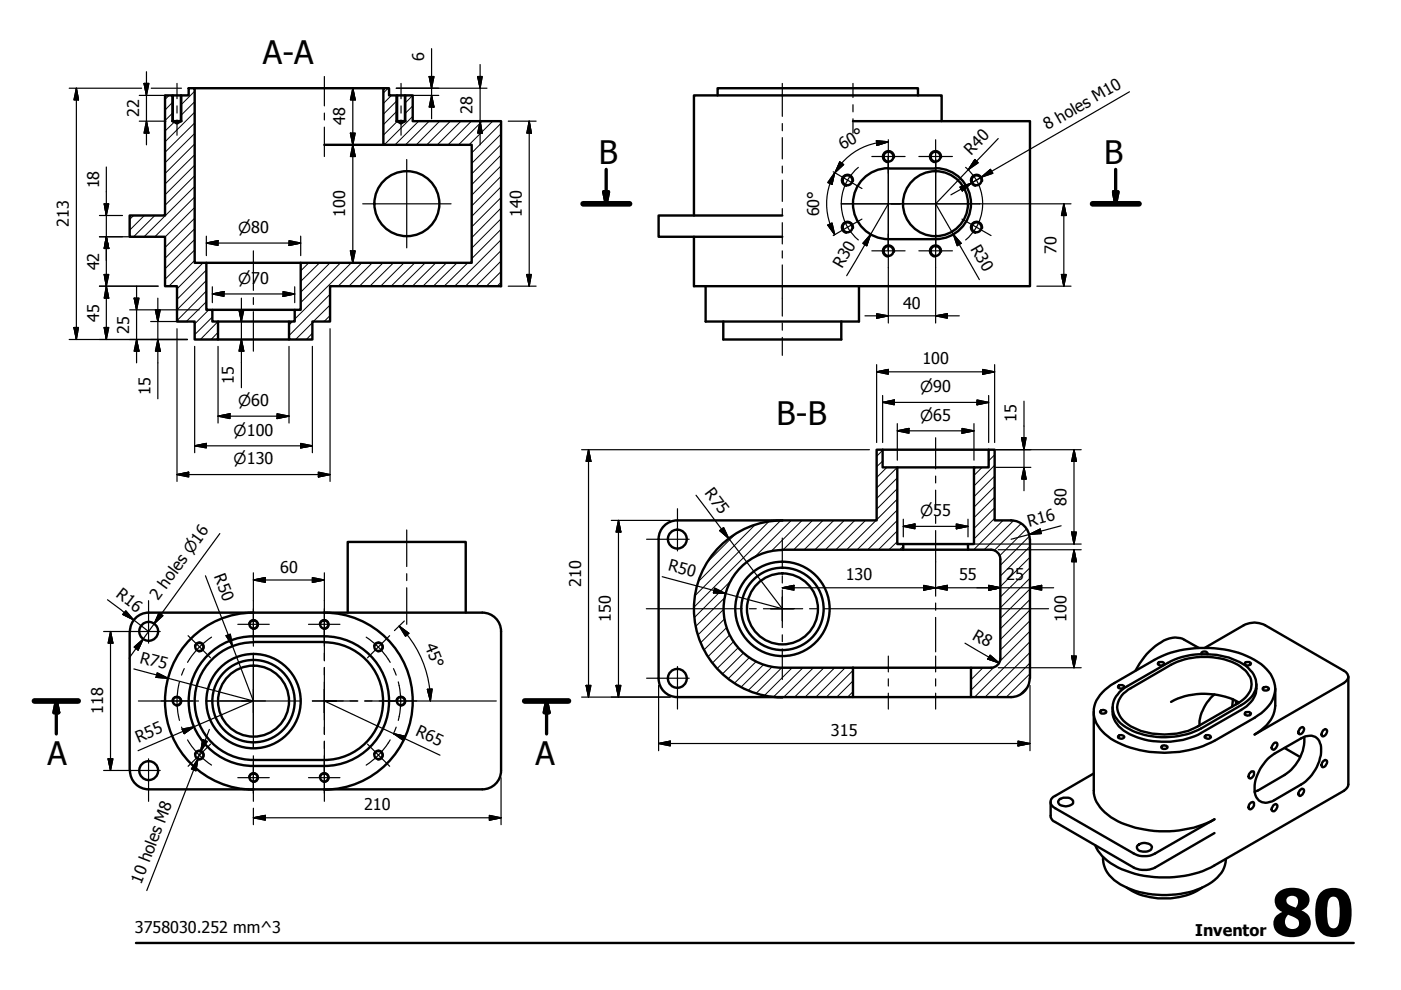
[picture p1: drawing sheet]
<svg xmlns="http://www.w3.org/2000/svg" width="297mm" height="210mm" viewBox="0 0 297 210" stroke-linecap="round" stroke-linejoin="round" font-family="sans-serif">
<!-- layer: Visible (ISO) -->
<g fill="none" stroke="#000" stroke-width=".51">
<path d="M41.3 18.7h40M81.3 18.7h1.2v1.5h1.7v5.5l.8 .5 .9-.5v-5.5h1.6v5.5h18.7v35h-36.2v7.5h-3.8v3.8h-4.9v-3.8h1.2v-2.5h1.3v-10h36.2v-25h-18.7zM35 20.2h1.6v5.5l.9 .5 .9-.5v-5.5h1.6v-1.5h1.3v37h2.5v10h1.2v2.5h1.2v3.8h-4.9v-3.8h-3.8v-7.5h-2.5v-10.5h-7.5v-4.5h7.5zM36.5 25.7h2M36.6 20.2h1.8M68.8 30.7h12.5M84 25.7h2M84.2 20.2h1.7M152.1 20.2v-1.5h42.5v1.5M180.8 25.7h37.6v35h-71.3v-10.5M188.3 35.7h10.1M188.4 35.7a7.5 7.5 0 0 0-7.6 7.5 7.5 7.5 0 0 0 7.6 7.5"/>
<path d="M198.3 35.7a7.5 7.5 0 0 1 7.6 7.5 7.5 7.5 0 0 1-7.6 7.5M199.6 25.7v-5.5h-52.5v25.5M43.8 55.7h20M165.9 45.7h-26.3v4.5h26.3M188.3 50.7h10.1M45 65.7h17.5M46.2 68.2h15.1M46.2 72h15.1M149.6 60.7v7.5h32.5v-7.5M153.4 68.2v3.8h25v-3.8M187.1 95.3h22.5M190.2 99.1h16.3"/>
<path d="M139.6 114.3v29.5M143.6 110.3a4 4 0 0 0-4 4M143.6 110.3h42.3v-15h1.2v3.8h3.1v16.3h1.3v1.2h-25.6M165.9 116.6a12.5 12.5 0 0 0-12.5 12.5 12.5 12.5 0 0 0 12.5 12.5M165.9 110.3a18.8 18.8 0 0 0-18.8 18.8 18.8 18.8 0 0 0 18.8 18.8M191.5 116.6h13.7M191.5 115.4h13.7M218.3 114.3a4 4 0 0 0-3.9-4h-3.5v-15h-1.3v3.8h-3.1v16.3h-1.3v1.2h4.9a2 2 0 0 1 2 2v21M218.4 114.3v29.5M27.5 133.9v29.5M31.5 129.9h70.8a4 4 0 0 1 3.9 4M31.5 129.9a4 4 0 0 0-3.9 4"/>
<path d="M43.5 139.4a13.7 13.7 0 0 1 10.2-4.5h15a13.7 13.7 0 0 1 13.8 13.8 13.7 13.7 0 0 1-13.8 13.7h-14.9a13.7 13.7 0 0 1-12.6-8.2 13.7 13.7 0 0 1 2.3-14.8zM53.7 136.1h15.1M53.8 136.2a12.5 12.5 0 0 0-12.5 12.5 12.5 12.5 0 0 0 12.5 12.4h15a12.5 12.5 0 0 0 12.4-12.5 12.5 12.5 0 0 0-12.5-12.4M53.8 129.9a18.8 18.8 0 0 0-18.8 18.8 18.8 18.8 0 0 0 18.7 18.7M68.7 129.9a18.8 18.8 0 0 1 18.8 18.8 18.8 18.8 0 0 1-18.8 18.7M73.7 129.9v-15h25v15M106.2 133.9v29.5M212.1 139.6a2 2 0 0 1-2 2h-4.2v6.2h8.5a4 4 0 0 0 3.9-4M254.2 137.4l-3.1-1.7a5.1 5.1 0 0 0-5.5 .9 14.5 14.5 0 0 0-4.9 5.6M254.8 138.7a.62 .62 0 0 1 .4-.6 .62 .62 0 0 1 .7 .2l.1 .4M255.4 137.4l8.3-4.8a4.7 4.7 0 0 1 4.5 0l16.7 9.6a1.37 1.37 0 0 1 1 1.3 1.37 1.37 0 0 1-1 1.3l-18.9 10.9a8 8 0 0 0 4.4-6.1v-3.6M139.6 143.8a4 4 0 0 0 4 4"/>
<path d="M165.9 141.6h14.9M180.8 141.6v6.2h-37.2M180.8 141.6h25.1M180.8 147.8h25.1M231.9 150.9v16.7a7.5 7.5 0 0 0 4.4 6.1 23.4 23.4 0 0 0 21.2 0l-12.6 7.2a4.9 4.9 0 0 1-4.6 0l-16.6-9.5a1.37 1.37 0 0 1-.9-1.3 1.37 1.37 0 0 1 .9-1.3l8.2-4.8M233.4 150.7a.67 .67 0 0 1 1.1 .3 .64 .64 0 0 1-.7 .4 .64 .64 0 0 1-.5-.6zM233.7 146.8l1.8-1.5 9.2-5.4a23.5 23.5 0 0 1 20.5-.4 8.5 8.5 0 0 1 5.1 5.9 6.6 6.6 0 0 1-3.6 6.3l-9.2 5.4a23.3 23.3 0 0 1-22-.5 7.2 7.2 0 0 1-3.6-6.3 6.1 6.1 0 0 1 1.8-3.5zM237.1 156.1a.72 .72 0 0 1 1.2 .3 .77 .77 0 0 1-1.3-.2zM237.2 145.3a.67 .67 0 0 1 1.1 .4 .73 .73 0 0 1-1.3-.1zM237.4 146.7l1-.9 9.2-5.2a17.1 17.1 0 0 1 16.5 .5 4.9 4.9 0 0 1 2.2 4.6 5.7 5.7 0 0 1-3.2 3.8l-8.5 5a16.7 16.7 0 0 1-16.4-.7 4.6 4.6 0 0 1-2.2-4.5 4.7 4.7 0 0 1 1.4-2.6zM238.2 147l1-.8 9.1-5.3a15.7 15.7 0 0 1 14.7 .4 5 5 0 0 1 2.4 3.8 5.1 5.1 0 0 1-3 4l-8.5 4.9a15.2 15.2 0 0 1-14.7-.4 4 4 0 0 1-1.4-6.1zM245.7 140.4a.7 .7 0 0 1 1.1 .4 .78 .78 0 0 1-1.3-.1z"/>
<path d="M246.3 158.3a.89 .89 0 0 1 1.2 .1 .77 .77 0 0 1-1.3 0zM248.3 148.8a15.5 15.5 0 0 1 14.4 .1M255.5 156.1a.76 .76 0 0 1 1.2 .3 .82 .82 0 0 1-1.3-.2zM257.5 147.2a8.8 8.8 0 0 0-3.2 6.6M261.4 148.2l-.2 1.6M262.1 148.6v.7M264.1 151h.8l.3 .2a.67 .67 0 0 1-.5 .6 .67 .67 0 0 1-.7-.3l-.1-.2zM264.1 140.4h.8l.3 .2a.7 .7 0 0 1-.5 .5 .7 .7 0 0 1-.7-.2l-.1-.2zM266.4 145.1a5.5 5.5 0 0 1-3.3 5.4l-8.5 4.9a17 17 0 0 1-16.3-.5 5.1 5.1 0 0 1-2.4-4.9M267.8 145.8a.72 .72 0 0 1 1.2 .3 .64 .64 0 0 1-.7 .4 .64 .64 0 0 1-.5-.7zM270 157.7l.3-.2a.51 .51 0 0 1 .6 .3 .51 .51 0 0 1-.3 .6l-.6 .6a.7 .7 0 0 1-.4-.7 .7 .7 0 0 1 .4-.6zM272.4 158.6l3.3 1.9"/>
<path d="M275.7 154.4a.46 .46 0 0 1 .6-.2 .46 .46 0 0 1 .1 .7 .72 .72 0 0 1-.4 .6 .72 .72 0 0 1-.7 0v-.5zM276.5 156.2a9.1 9.1 0 0 1-4.1 8.1l-6.4 3.6M280.5 154.8a.46 .46 0 0 1 .7-.1 .46 .46 0 0 1 .1 .7l-.4 .5-.4 .2h-.2l-.1-.4zM285.9 143.5v22.8l-.2 .6-.8 .8-27.4 15.8a22.9 22.9 0 0 1-14.9 2.2 16.6 16.6 0 0 1-8.9-4.2l-.9-1.1-.6-1.2M27.6 163.4a4 4 0 0 0 3.9 4M106.2 163.4a4 4 0 0 1-3.9 4h-70.8M222.8 170v3.3a1.59 1.59 0 0 0 .9 1l16.6 9.6a5.4 5.4 0 0 0 4.6 0l12.6-7.3M224.6 169.5a2.28 2.28 0 0 1 2.9 .3 1.25 1.25 0 0 1-1.5 1.2l-.4-.1a.93 .93 0 0 1-1.1-1.2zM241.3 179.2a2.1 2.1 0 0 1 2.9 .3 1.17 1.17 0 0 1-1.5 1.1h-.4a.91 .91 0 0 1-1-.4 .91 .91 0 0 1 0-1zM265.2 163.6l.5-.1a.98 .98 0 0 1-.8 1.5 .93 .93 0 0 1 .3-1.4zM265.2 170.2a.45 .45 0 0 1 .7 0 .45 .45 0 0 1 0 .6l-.3 .4-.5 .4a.8 .8 0 0 1-.4-.8 .8 .8 0 0 1 .5-.6zM268.8 160.9l1.4-1.1 5.6-3.2a2.79 2.79 0 0 1 3.7 .2 5.6 5.6 0 0 1 0 5.2 8.8 8.8 0 0 1-3.7 4.3l-5.6 3.3a2.57 2.57 0 0 1-4-1 8.5 8.5 0 0 1 2.6-7.7z"/>
<path d="M270 170.7a.46 .46 0 0 1 .7-.1 .46 .46 0 0 1 .1 .6l-.6 .8-.5-.1-.1-.5zM275.7 167.5a.46 .46 0 0 1 .6-.2 .46 .46 0 0 1 .1 .7l-.6 .7a.44 .44 0 0 1-.4-.1 .44 .44 0 0 1-.1-.5zM280.5 161.4a.46 .46 0 0 1 .7-.2 .46 .46 0 0 1 .1 .7l-.4 .6-.4 .2a.7 .7 0 0 1-.4-.7 .7 .7 0 0 1 .4-.6zM233.9 181.7a5.9 5.9 0 0 0 3 5.3 19.9 19.9 0 0 0 17 1.6 9.2 9.2 0 0 0 5.6-4.6l.4-1.8M238.9 188.2a15.2 15.2 0 0 0 12.6 1.6l1.5-.5 1.9-1.1"/>
<circle cx="179.7" cy="38.2" r="1.05"/>
<circle cx="188.4" cy="33.2" r="1.05"/>
<circle cx="198.3" cy="33.2" r="1.05"/>
<circle cx="207" cy="38.2" r="1.05"/>
<circle cx="86.3" cy="43.2" r="6.9"/>
<circle cx="179.7" cy="48.2" r="1.05"/>
<circle cx="188.4" cy="53.2" r="1.05"/>
<circle cx="198.3" cy="53.2" r="1.05"/>
<circle cx="198.3" cy="43.2" r="6.9"/>
<circle cx="207" cy="48.2" r="1.05"/>
<circle cx="143.6" cy="114.3" r="2"/>
<circle cx="31.5" cy="133.9" r="2"/>
<circle cx="42.3" cy="137.2" r=".86"/>
<circle cx="53.8" cy="132.4" r=".86"/>
<circle cx="68.7" cy="132.4" r=".86"/>
<circle cx="80.2" cy="137.2" r=".86"/>
<circle cx="165.9" cy="129.1" r="10"/>
<circle cx="165.9" cy="129.1" r="7.5"/>
<circle cx="165.9" cy="129.1" r="8.7"/>
<circle cx="37.5" cy="148.7" r=".86"/>
<circle cx="53.8" cy="148.7" r="10"/>
<circle cx="53.8" cy="148.7" r="7.5"/>
<circle cx="53.8" cy="148.7" r="8.7"/>
<circle cx="85" cy="148.7" r=".86"/>
<circle cx="143.6" cy="143.8" r="2"/>
<circle cx="31.5" cy="163.4" r="2"/>
<circle cx="42.3" cy="160.1" r=".86"/>
<circle cx="53.8" cy="164.8" r=".86"/>
<circle cx="68.7" cy="164.8" r=".86"/>
<circle cx="80.2" cy="160.1" r=".86"/>
</g>
<!-- layer: Visible Narrow (ISO) -->
<g fill="none" stroke="#000" stroke-width=".38">
<path d="M36.5 20.2v5.5M38.5 20.2v5.5M84 20.2v5.5M86 20.2v5.5M180.9 38.4a1.24 1.24 0 0 0-1-1.4 1.24 1.24 0 0 0-1.4 1 1.24 1.24 0 0 0 1 1.4M189.6 33.4a1.24 1.24 0 0 0-1-1.4 1.24 1.24 0 0 0-1.4 1 1.24 1.24 0 0 0 1 1.4M199.6 33.4a1.24 1.24 0 0 0-1-1.4 1.24 1.24 0 0 0-1.5 1 1.24 1.24 0 0 0 1 1.4M208.3 38.4a1.24 1.24 0 0 0-1-1.4 1.24 1.24 0 0 0-1.5 1 1.24 1.24 0 0 0 1 1.4M180.9 48.4a1.24 1.24 0 0 0-1-1.4 1.24 1.24 0 0 0-1.4 1 1.24 1.24 0 0 0 1 1.4M189.6 53.4a1.24 1.24 0 0 0-1-1.4 1.24 1.24 0 0 0-1.4 1 1.24 1.24 0 0 0 1 1.4M199.6 53.4a1.24 1.24 0 0 0-1-1.4 1.24 1.24 0 0 0-1.5 1 1.24 1.24 0 0 0 1 1.4M208.3 48.4a1.24 1.24 0 0 0-1-1.4 1.24 1.24 0 0 0-1.5 1 1.24 1.24 0 0 0 1 1.4"/>
<path d="M41.3 137a.98 .98 0 0 1 1.1-.8 .98 .98 0 0 1 .8 1.1 .98 .98 0 0 1-1.1 .8M52.8 132.2a.98 .98 0 0 1 1.1-.8 .98 .98 0 0 1 .8 1.2 .98 .98 0 0 1-1.1 .8M67.8 132.2a.98 .98 0 0 1 1.1-.8 .98 .98 0 0 1 .8 1.2 .98 .98 0 0 1-1.1 .8M79.3 137a.98 .98 0 0 1 1.1-.8 .98 .98 0 0 1 .8 1.1 .98 .98 0 0 1-1.1 .8M36.5 148.5a.98 .98 0 0 1 1.2-.8 .98 .98 0 0 1 .8 1.1 .98 .98 0 0 1-1.2 .8M41.3 159.9a.98 .98 0 0 1 1.1-.8 .98 .98 0 0 1 .8 1.2 .98 .98 0 0 1-1.1 .8M79.3 159.9a.98 .98 0 0 1 1.1-.8 .98 .98 0 0 1 .8 1.2 .98 .98 0 0 1-1.1 .8M84 148.5a.98 .98 0 0 1 1.2-.8 .98 .98 0 0 1 .8 1.1 .98 .98 0 0 1-1.2 .8M52.8 164.7a.98 .98 0 0 1 1.1-.8 .98 .98 0 0 1 .8 1.1 .98 .98 0 0 1-1.1 .8M67.8 164.7a.98 .98 0 0 1 1.1-.8 .98 .98 0 0 1 .8 1.1 .98 .98 0 0 1-1.1 .8"/>
</g>
<!-- layer: Section Line (ISO) -->
<path d="M123.6 43.2h9.9M231.6 43.2h9.9M7.3 148.6h9.3M111.3 148.6h9.2" fill="none" stroke="#000" stroke-width="1.2"/>
<path d="M128.5 35.9v7.3M236.5 35.9v7.3M128 40.7h1l-.5 2.5zM236.1 40.7h.9l-.5 2.5zM11.9 148.6l.5 2.5h-1zM11.9 148.6v7M115.9 148.6l.5 2.5h-1zM115.9 148.6v7" fill="none" stroke="#000" stroke-width=".7"/>
<path d="M128 40.7l.5 2.5zM128 40.7h1l-.5 2.5zM236.1 40.7l.4 2.5zM236.1 40.7h.9l-.5 2.5zM11.9 148.6l.5 2.5zM11.9 148.6l.5 2.5h-1zM115.9 148.6l.5 2.5zM115.9 148.6l.5 2.5h-1z" fill="#000" stroke="#000" stroke-width=".7"/>
<!-- layer: Title (ISO) -->
<path d="M28.8 199.9h258.2" fill="none" stroke="#000" stroke-width=".51"/>
<!-- layer: Hatch (ISO) -->
<g fill="none" stroke="#000" stroke-width=".21">
<path d="M41.3 19.3l-2.9 3M82.3 18.7l-1 1M35.9 20.2l-.9 .9M36.6 23.9l-1.6 1.7M36.6 21.6l-1.6 1.7M37 25.9l-2 1.9M41.3 39.5l-10.8 10.7M41.3 37.2l-6.3 6.3M41.3 35l-6.3 6.3M41.3 32.8l-6.3 6.2M41.3 30.5l-6.3 6.3M41.3 28.3l-6.3 6.2"/>
<path d="M41.3 26.1l-6.3 6.2M41.3 23.8l-6.3 6.3M41.3 21.6l-2.9 2.9M83 20.2l-1.7 1.7M84.2 25.8l-2.9 2.9M84.2 23.5l-2.9 3M84.2 21.3l-2.9 2.9M87.5 24.7l-6 6M87.5 22.5l-1.6 1.6M87.5 20.2l-1.6 1.7M88.8 25.7l-5 5M91 25.7l-5 5"/>
<path d="M93.2 25.7l-4.9 5M95.5 25.7l-5 5M97.7 25.7l-5 5M99.9 25.7l-4.9 5M102.2 25.7l-5 5M104.5 25.7l-5.1 5M106.2 39.6l-6.2 6.3M106.2 37.4l-6.2 6.3M106.2 35.2l-6.2 6.2M106.2 32.9l-6.2 6.3M106.2 30.6l-6.2 6.3M106.2 28.4l-6.2 6.2"/>
<path d="M106.2 26.1l-6.2 6.3M28.3 45.7l-.8 .8M30.6 45.7l-3.1 3.1M32.8 45.7l-4.5 4.5M41.3 55.2l-5.5 5.5M41.3 53l-6.3 6.2M41.3 50.8l-6.3 6.2M41.3 48.5l-6.3 6.3M41.3 46.3l-6.3 6.2M41.3 44l-6.3 6.3M41.3 41.8l-8.5 8.4M43.1 55.7l-5.6 5.5"/>
<path d="M43.8 59.5l-6.3 6.2M43.8 57.2l-6.3 6.3M65.5 55.7l-1.7 1.7M67.8 55.7l-4 4M70 55.7l-6.2 6.2M72.2 55.7l-8.4 8.5M74.5 55.7l-12 12M76.7 55.7l-5 5M78.9 55.7l-4.9 5M81.2 55.7l-5 5M83.4 55.7l-5 5M85.7 55.7l-5 5"/>
<path d="M87.9 55.7l-5 5M90.2 55.7l-5 5M92.4 55.7l-5 5M94.7 55.7l-5 5M96.9 55.7l-5 5M99.2 55.7l-5 5M106.2 59.9l-.8 .8M106.2 57.6l-3.1 3.1M106.2 55.3l-5.3 5.4M106.2 53.1l-7.5 7.6M106.2 50.8l-9.8 9.9M106.2 48.6l-6.2 6.2"/>
<path d="M106.2 46.4l-6.2 6.2M106.2 44.1l-6.2 6.3M106.2 41.9l-6.2 6.2M43.8 64l-4.3 4.2M43.8 61.7l-6.3 6.3M44.3 65.7l-3 3M45 67.2l-3.7 3.8M46.2 70.5l-1.4 1.5M46.2 68.2l-3.7 3.8M62 68.2l-.7 .7M66.2 70.6l-1.2 1.4M66.2 68.4l-3.5 3.6"/>
<path d="M70 66.9l-1.3 1.3M70 64.7l-3.6 3.5M70 62.4l-8.7 8.8M187.1 97.8l-1.2 1.2M187.1 95.5l-1.2 1.2M188 99.1l-2.1 2.2M190.2 99.1l-4.3 4.4M208.2 99.1l-1.7 1.7M209.7 95.3l-.1 .1M210.9 98.7l-4.4 4.3M210.9 96.4l-1.3 1.3M155.9 113.3l-5.8 5.8"/>
<path d="M160.1 111.2l-12 12.1M163.1 110.5l-15.7 15.8M165.5 110.3l-18.3 18.4M167.8 110.3l-7.8 7.8M170.1 110.3l-6.5 6.5M172.3 110.3l-6.2 6.3M174.5 110.3l-6.2 6.3M176.8 110.3l-6.3 6.3M179 110.3l-6.2 6.3M181.2 110.3l-6.2 6.3M183.5 110.3l-6.3 6.3M185.7 110.3l-6.2 6.3"/>
<path d="M190.2 114.8l-1.7 1.8M190.2 112.6l-4 4M190.2 110.3l-6.2 6.3M190.2 108.1l-8.5 8.5M190.2 105.8l-4.3 4.4M190.2 103.6l-4.3 4.4M190.2 101.3l-4.3 4.4M191.5 115.8l-.7 .8M205.4 115.4l-.2 .1M210.9 109.9l-4.4 4.4M210.9 107.7l-4.4 4.3M210.9 105.4l-4.4 4.4"/>
<path d="M210.9 103.2l-4.4 4.3M210.9 100.9l-4.4 4.4M212.7 110.3l-6.3 6.3M214.9 110.4l-6.2 6.2M216.5 111l-5.7 5.7M217.7 112.1l-5.7 5.7M218.2 113.7l-6.1 6.2M218.4 118.1l-6.3 6.3M218.4 115.9l-6.3 6.2M153.4 129.2l-5.4 5.4M153.6 131.2l-5 5M153.7 126.7l-6.2 6.1"/>
<path d="M154.1 133.1l-4.8 4.7M154.7 134.7l-4.6 4.5M154.7 123.4l-7.4 7.5M155.5 136.1l-4.4 4.5M156.5 137.3l-4.4 4.4M157.6 138.5l-4.4 4.4M158.9 139.4l-4.5 4.5M218.4 138.3l-9.5 9.5M218.4 136.1l-11.8 11.7M218.4 133.8l-6.4 6.4M218.4 131.6l-6.3 6.2M218.4 129.3l-6.3 6.3"/>
<path d="M218.4 127.1l-6.3 6.2M218.4 124.9l-6.3 6.2M218.4 122.6l-6.3 6.3M218.4 120.4l-6.3 6.2M160.3 140.2l-4.5 4.6M161.9 140.9l-4.7 4.7M163.7 141.4l-5 4.9M165.7 141.6l-5.4 5.4M168 141.6l-5.9 5.8M170.2 141.6l-6.1 6.1M172.5 141.6l-6.3 6.2M174.7 141.6l-6.2 6.2"/>
<path d="M177 141.6l-6.3 6.2M179.2 141.6l-6.2 6.2M180.8 146.7l-1.1 1.1M180.8 142.1l-5.6 5.7M180.8 144.4l-3.4 3.4M206.1 141.6l-.2 .2M208.4 141.6l-2.5 2.5M210.8 141.4l-4.9 4.9M218 145.5l-2 1.9M218.4 142.8l-5 5M218.4 140.6l-7.3 7.2"/>
</g>
<!-- layer: Center Mark (ISO) -->
<g fill="none" stroke="#000" stroke-width=".25">
<path d="M86.2 33.8v18.7M176.7 36.4l6.1 3.6M184.8 33.2h7.1M188.3 29.6v7.1M188.3 33.2v20M194.8 33.2h7.1M198.4 29.6v7.1M198.4 33.8v18.7M210.1 36.4l-6.1 3.6M76.9 43.2h18.7M178.4 43.2h12.5M182.8 46.5l-6.1 3.4"/>
<path d="M184.8 53.2h7.1M188.3 49.6v7.1M189 43.2h18.7M194.8 53.2h7.1M198.4 49.6v7.1M204 46.5l6.1 3.4M137.1 114.3h9M143.6 107.9v8.9M165.9 114.1v6.5M25 133.9h9M31.5 127.4v9M39.9 134.8l4.7 4.7"/>
<path d="M50.4 132.4h6.7M53.7 129.1v6.6M53.7 138.7v20M53.7 127.4v9.6M53.7 138.5v1.5M65.4 132.4h6.7M68.8 129.1v6.6M68.8 127.4v12.7M82.6 134.8l-4.7 4.7M137 129.1h20.4M158.9 129.1h1.4M161.9 129.1h4h-2.5"/>
<path d="M165.9 125.1v4v-2.5M165.9 131.6v-2.5v4M165.9 122.1v1.5M165.9 134.6v1.5M165.9 137.6v6.5M168.3 129.1h-2.4h4.3M171.6 129.1h1.6M174.6 129.1h47.7M29.3 148.6h12.8M34.2 148.6h6.6M43.6 148.6h1.5M43.8 148.6h20"/>
<path d="M44.6 157.8l-4.7 4.7M46.6 148.6h7.1M51.2 148.6h5.1M53.7 141.5v7.1v-2.5M53.7 151.1v-2.5v7.1M53.7 157.3v1.4M68.8 146.1v2.5h-2.6M68.8 152.6v-4v7.1M68.8 141.5v7.1M68.8 154.1v1.5M68.8 157.1v12.8M72.8 148.6h-4h7.1"/>
<path d="M74.2 148.6h1.6M77.3 148.6h27.9M77.9 157.8l4.7 4.7M81.7 148.6h6.6M137.1 143.8h9M143.6 141.3v9M25 163.4h9M31.5 160.9v9M50.4 164.9h6.7M53.7 161.5v6.7M53.7 160.2v9.7M65.4 164.9h6.7"/>
<path d="M68.8 161.5v6.7"/>
</g>
<!-- layer: Centerline (ISO) -->
<g fill="none" stroke="#000" stroke-width=".25">
<path d="M37.5 17.7v3.2M68.8 16.2v6.3M85 17.7v3.2M165.9 17.7v7M180.8 17.7v3M37.5 22.5v1.5M37.5 25.4v3.3M68.8 24v1.4M68.8 27v6.2M85 22.5v1.5M85 25.4v3.3M165.9 26.2v1.5"/>
<path d="M165.9 29.2v4.5M165.9 35.2v1.5M165.9 38.2v4.5M180.8 22.2v1.5M180.8 25.2v3M182 35.5a10 10 0 0 0 0 15.4M204.7 35.5a10 10 0 0 1 0 15.4M53.7 53.2v8.4M165.9 44.2v1.5M165.9 47.2v4.5M165.9 53.2v1.5M165.9 56.2v10.8"/>
<path d="M53.7 63.1v1.5M53.7 66.1v8.4M165.9 68.5v1.5M165.9 71.5v3.8M198.4 92.8v6.6M86.2 112.4v7.7M198.4 100.9v1.5M198.4 103.9v4.1M198.4 109.5v1.5M198.4 112.5v13.9M44.9 135.1l-1.8 1.3-1.2 1.2-2.1 2.8M77.6 135.1l1.8 1.3 1.2 1.2 2.1 2.8"/>
<path d="M86.2 121.6v1.5M86.2 124.6v7.8M188.3 139.1v3.4M198.4 127.9v1.5M198.4 130.9v7.3M198.4 139.1v3.4M38.1 144.6a16.2 16.2 0 0 0-.1 8.1M38.5 154.2l.6 1.3M39.1 141.8l-.6 1.3M39.8 156.9l2.1 2.8 1.2 1.2 1.8 1.3M82.7 156.9l-2.1 2.8-1.2 1.2-1.8 1.3M83.4 141.8l.6 1.3"/>
<path d="M84 154.2l-.6 1.4M84.4 144.6a16.2 16.2 0 0 1 0 8.1M188.3 143.9v1.6M188.3 147v3.3M198.4 143.9v1.6M198.4 147v3.3"/>
</g>
<!-- layer: Dimension (ISO) -->
<g fill="none" stroke="#000" stroke-width=".25">
<path d="M14.7 18.7h15.3M16.2 18.7l.4 2.5h-.9zM16.2 18.7v53.3M30.5 17.7h1.1l-.5 2.5zM31.1 15.2v15.5M32.1 18.7h5.3M37.6 18.7h.9M74.8 18.7l.5 2.5h-1zM74.8 18.7v37M84 18.7h.9M85.1 18.7h18.2M91 16.2h1l-.5 2.5z"/>
<path d="M91.5 10.3v14.9M101.3 16.2h.9l-.4 2.5zM101.8 13.7v17M239.5 19.5l-31.4 18.1M22.5 35.4v36.6M29.5 20.2h5.7M29.5 25.7h5.7M31.1 25.7l.5 2.5h-1.1zM74.3 28.2h1l-.5 2.5zM74.8 30.7l.5 2.5h-1zM84 20.2h.9M85.1 20.2h7.9"/>
<path d="M91.5 20.2l.5 2.5h-1zM101.8 25.7l.4 2.5h-.9zM107.8 25.7h5.9M112.2 25.7l.4 2.5h-.9zM112.2 25.7v35M177 36.6l-.6 2.5-.9-.4zM177 36.6a13.5 13.5 0 0 0 0 13.2M178.1 34.3l.8 .6-1.9 1.7zM178.4 34.6l-1.4 2M185.8 29.8l2.5 .3-2.4 .7zM188.3 30.1a13.1 13.1 0 0 0-9.8 4.5M203.5 39.7l2.4-.9-1.9 1.7z"/>
<path d="M206.7 33.8l.7 .7-2.1 1.5zM208.1 37.6l1.9-1.7 .5 .8zM210.2 36.3l-8.6 5M211.6 29.4l-13.2 13.8 9.2 16.1M21.1 50.2h12.4M21.1 45.7h4.9M22.1 58.2h1l-.6 2.5zM22.1 43.2h1l-.6 2.5zM22.5 50.2l.6 2.5h-1zM43.8 51.5l2.4-.5v1zM43.8 51.5h20M43.8 50.1v4.1"/>
<path d="M61.3 51l2.5 .5-2.5 .5zM63.8 50.1v4.1M74.3 53.2h1l-.5 2.5zM111.7 58.2h.9l-.4 2.5zM175.5 47.7l.9-.4 .6 2.5zM184.6 49.7l-.8 2.4-.9-.5zM188.3 43.2l-8.8 15.3M188.3 56.7v11.8M198.4 56.7v11.8M202.1 49.7l1.7 1.9-.9 .5zM207.7 43.2h19.4M225 58.2h1.1l-.5 2.5z"/>
<path d="M225.6 43.2l.5 2.5h-1.1zM225.6 43.2v17.5M14.7 72h25.1M15.7 69.4h.9l-.4 2.6zM21.1 60.7h12.4M22.1 69.4h1l-.6 2.6zM22.5 60.7l.6 2.5h-1zM27.5 65.7h14.7M28.4 63.2h1.1l-.5 2.5zM29 72l.5 2.5h-1.1zM29 60.7v16.2M31.9 68.2h7.9"/>
<path d="M33 65.7h1l-.5 2.5zM33.5 72l.5 2.5h-1zM33.5 63.2v21.4M37.5 69.7v32.4M41.3 73.4v22.6M45 62.3l2.5-.5v1zM45 62.3h17.5M45 60.8v3.4M46.2 73.4v16.3M50.7 65.7h1l-.5 2.5zM51.2 72l.5 2.5h-1zM51.2 63.2v19"/>
<path d="M60 61.8l2.5 .5-2.5 .5zM61.3 73.4v16.3M62.5 60.8v3.4M66.2 73.4v22.6M70 69.7v32.4M107.8 60.7h5.9M183.4 67h20M185.9 78.8l2.4-.5v1zM185.9 66.5l2.4 .5-2.4 .5zM185.9 78.8h25M185.9 77.3v16.5M198.4 67l2.5-.5v1z"/>
<path d="M208.3 78.3l2.6 .5-2.6 .5zM210.9 77.3v16.5M219.8 60.7h7.3M41.3 94.5l2.5-.5v1zM41.3 94.5h24.9M46.2 88.2l2.6-.5v1zM46.2 88.2h15.1M58.7 87.7l2.6 .5-2.6 .5zM63.8 94l2.4 .5-2.4 .5zM123.3 95.3h61M124.8 95.3l.5 2.5h-1zM124.8 95.3v52.5"/>
<path d="M187.1 85.3l2.5-.5v1zM187.1 85.3h22.5M187.1 83.9v9.9M190.2 91.3l2.5-.5v1.1zM190.2 91.3h16.3M190.2 89.8v7.8M204 90.8l2.5 .5-2.5 .6zM206.5 89.8v7.8M207.1 84.8l2.5 .5-2.5 .5zM209.6 83.9v9.9M211.1 95.3h18.1M211.1 99.1h7.5"/>
<path d="M216.6 92.8h1l-.5 2.5zM217.1 99.1l.5 2.5h-1zM217.1 85.1v18.9M227.7 95.3l.5 2.5h-1zM227.7 95.3v20.1M37.5 100.6l2.5-.5v1zM37.5 100.6h32.5M46.6 113.1l-13.9 19.1M67.5 100.1l2.5 .5-2.5 .5zM129.6 110.3h12.5M131.1 110.3l.5 2.5h-1zM131.1 110.3v37.5"/>
<path d="M147.6 105l18.3 24.1-25.5-6.8M152.6 112.5l.8-.6 1.1 2.2zM191.5 111.6l2.5-.5v1zM191.5 111.6h13.7M191.5 110.1v3.7M202.8 111.1l2.4 .5-2.4 .5zM205.2 110.1v3.7M206.8 115.4h22.4M211.6 116.6h17.6M218.2 113.3l2.3-1.1 .3 .9zM225 111.5l-10.6 2.8M227.2 112.8h1l-.5 2.6z"/>
<path d="M227.7 116.6l.5 2.5h-1zM227.7 116.6v25M22 133.9h3M22.8 127.2l8.7 6.7M23.4 133.9l.5 2.5h-1zM23.4 133.9v29.5M26.7 129.5l1.6 1.9-2.3-1.1zM28.4 137.2l2-1.7-1.1 2.3zM32.7 132.2l-5.3 7.3M33.7 130l.8 .5-1.8 1.7zM34.2 130.2l-1.5 2M43.6 122.1l10.1 26.5"/>
<path d="M47.9 134.8l.9-.3 .5 2.4zM53.7 123l2.6-.5v1zM53.7 121.4v6M53.7 123h15.1M66.2 122.5l2.6 .5-2.6 .5zM68.8 121.4v6M84.6 132.8l2.1 1.5-.7 .6zM84.6 132.8l1.7 1.8M85.7 131.7l-2.1 2M86.3 134.6a22.5 22.5 0 0 1 4.9 14M151.5 124.7l2.3 1.1-2.5-.1zM165.9 124.6l2.4-.5v1z"/>
<path d="M165.9 124.6h57.5M195.8 124.1l2.6 .5-2.6 .5zM198.4 124.6l2.5-.5v1zM204.6 136.4l7.2 4.2M209.6 124.1l2.5 .5-2.5 .5zM209.9 138.9l1.9 1.7-2.4-.9zM218.4 124.6l2.5-.5v1zM227.2 139.1h1l-.5 2.5zM28.4 141.8l25.3 6.8M33.3 142.7l2.3 1.1-2.5-.2zM38.6 154.6l2.5-.5-2 1.4zM43 156.8l.9 .4-1.4 2.2z"/>
<path d="M44.4 154.7l-2.4 6.2M53.7 148.6l-24.4 10.6M68.8 148.6l24.5 11.5M83.4 155.5l2.5 .6-.4 .9zM90.6 146.1h1l-.4 2.5zM123.3 147.8h18.8M124.3 145.3h1l-.5 2.5zM130.6 145.3h1l-.5 2.5zM139.6 157.6l2.5-.5v1.1zM139.6 157.6h78.8M139.6 145.3v13.9M211.6 141.6h17.6"/>
<path d="M215.8 157.1l2.6 .5-2.6 .6zM218.4 145.3v13.9M22 163.4h3M22.9 160.9h1l-.5 2.5zM42 160.9l-.5 2.5-.9-.4zM42 160.9l-10.9 27.9M42 160.9l-.9 2.3M53.7 173.4l2.6-.5v1zM53.7 173.4h52.5M53.7 171.4v3.5M103.8 172.9l2.4 .5-2.4 .5zM106.2 164.9v10"/>
</g>
<g fill="#000" stroke="#000" stroke-width=".25">
<path d="M30.5 17.7l.6 2.5zM30.5 17.7h1.1l-.5 2.5zM91 16.2l.5 2.5zM91 16.2h1l-.5 2.5zM101.3 16.2l.5 2.5zM101.3 16.2h.9l-.4 2.5zM16.2 18.7l.4 2.5zM16.2 18.7l.4 2.5h-.9zM31.1 25.7l.5 2.5zM31.1 25.7l.5 2.5h-1.1zM74.3 28.2l.5 2.5zM74.3 28.2h1l-.5 2.5z"/>
<path d="M74.8 30.7l.5 2.5zM74.8 30.7l.5 2.5h-1zM74.8 18.7l.5 2.5zM74.8 18.7l.5 2.5h-1zM91.5 20.2l.5 2.5zM91.5 20.2l.5 2.5h-1zM101.8 25.7l.4 2.5zM101.8 25.7l.4 2.5h-.9zM112.2 25.7l.4 2.5zM112.2 25.7l.4 2.5h-.9zM177 36.6l-.6 2.5zM177 36.6l-.6 2.5-.9-.4z"/>
<path d="M178.1 34.3l-1.1 2.3zM178.1 34.3l.8 .6-1.9 1.7zM185.9 30.8l2.4-.7zM185.8 29.8l2.5 .3-2.4 .7zM206.7 33.8l-1.4 2.2zM206.7 33.8l.7 .7-2.1 1.5zM208.1 37.6l1.9-1.7zM208.1 37.6l1.9-1.7 .5 .8zM22.1 58.2l.4 2.5zM22.1 58.2h1l-.6 2.5zM22.1 43.2l.4 2.5zM22.1 43.2h1l-.6 2.5z"/>
<path d="M22.5 50.2l.6 2.5zM22.5 50.2l.6 2.5h-1zM43.8 51.5l2.4-.5zM43.8 51.5l2.4-.5v1zM61.3 52l2.5-.5zM61.3 51l2.5 .5-2.5 .5zM74.3 53.2l.5 2.5zM74.3 53.2h1l-.5 2.5zM111.7 58.2l.5 2.5zM111.7 58.2h.9l-.4 2.5zM175.5 47.7l1.5 2.1zM175.5 47.7l.9-.4 .6 2.5z"/>
<path d="M184.6 49.7l-.8 2.4zM184.6 49.7l-.8 2.4-.9-.5zM202.1 49.7l1.7 1.9zM202.1 49.7l1.7 1.9-.9 .5zM204 40.5l1.9-1.7zM203.5 39.7l2.4-.9-1.9 1.7zM225 58.2l.6 2.5zM225 58.2h1.1l-.5 2.5zM225.6 43.2l.5 2.5zM225.6 43.2l.5 2.5h-1.1zM15.7 69.4l.5 2.6zM15.7 69.4h.9l-.4 2.6z"/>
<path d="M22.1 69.4l.4 2.6zM22.1 69.4h1l-.6 2.6zM22.5 60.7l.6 2.5zM22.5 60.7l.6 2.5h-1zM28.4 63.2l.6 2.5zM28.4 63.2h1.1l-.5 2.5zM29 72l.5 2.5zM29 72l.5 2.5h-1.1zM33 65.7l.5 2.5zM33 65.7h1l-.5 2.5zM33.5 72l.5 2.5zM33.5 72l.5 2.5h-1z"/>
<path d="M45 62.3l2.5-.5zM45 62.3l2.5-.5v1zM50.7 65.7l.5 2.5zM50.7 65.7h1l-.5 2.5zM51.2 72l.5 2.5zM51.2 72l.5 2.5h-1zM60 62.8l2.5-.5zM60 61.8l2.5 .5-2.5 .5zM185.9 67.5l2.4-.5zM185.9 66.5l2.4 .5-2.4 .5zM185.9 78.8l2.4-.5zM185.9 78.8l2.4-.5v1z"/>
<path d="M198.4 67l2.5-.5zM198.4 67l2.5-.5v1zM208.3 79.3l2.6-.5zM208.3 78.3l2.6 .5-2.6 .5zM41.3 94.5l2.5-.5zM41.3 94.5l2.5-.5v1zM46.2 88.2l2.6-.5zM46.2 88.2l2.6-.5v1zM58.7 88.7l2.6-.5zM58.7 87.7l2.6 .5-2.6 .5zM63.8 95l2.4-.5zM63.8 94l2.4 .5-2.4 .5z"/>
<path d="M124.8 95.3l.5 2.5zM124.8 95.3l.5 2.5h-1zM187.1 85.3l2.5-.5zM187.1 85.3l2.5-.5v1zM190.2 91.3l2.5-.5zM190.2 91.3l2.5-.5v1.1zM204 91.9l2.5-.6zM204 90.8l2.5 .5-2.5 .6zM207.1 85.8l2.5-.5zM207.1 84.8l2.5 .5-2.5 .5zM216.6 92.8l.5 2.5zM216.6 92.8h1l-.5 2.5z"/>
<path d="M227.7 95.3l.5 2.5zM227.7 95.3l.5 2.5h-1zM37.5 100.6l2.5-.5zM37.5 100.6l2.5-.5v1zM67.5 101.1l2.5-.5zM67.5 100.1l2.5 .5-2.5 .5zM131.1 110.3l.5 2.5zM131.1 110.3l.5 2.5h-1zM152.6 112.5l1.9 1.6zM152.6 112.5l.8-.6 1.1 2.2zM191.5 111.6l2.5-.5zM191.5 111.6l2.5-.5v1z"/>
<path d="M202.8 112.1l2.4-.5zM202.8 111.1l2.4 .5-2.4 .5zM217.1 99.1l.5 2.5zM217.1 99.1l.5 2.5h-1zM218.2 113.3l2.3-1.1zM218.2 113.3l2.3-1.1 .3 .9zM227.2 112.8l.5 2.6zM227.2 112.8h1l-.5 2.6zM227.7 116.6l.5 2.5zM227.7 116.6l.5 2.5h-1zM23.4 133.9l.5 2.5zM23.4 133.9l.5 2.5h-1z"/>
<path d="M26 130.3l2.3 1.1zM26.7 129.5l1.6 1.9-2.3-1.1zM30.4 135.5l-1.1 2.3zM28.4 137.2l2-1.7-1.1 2.3zM33.7 130l-1 2.2zM33.7 130l.8 .5-1.8 1.7zM47.9 134.8l1.4 2.1zM47.9 134.8l.9-.3 .5 2.4zM53.7 123l2.6-.5zM53.7 123l2.6-.5v1zM66.2 123.5l2.6-.5zM66.2 122.5l2.6 .5-2.6 .5z"/>
<path d="M84.6 132.8l2.1 1.5zM84.6 132.8l2.1 1.5-.7 .6zM151.3 125.7l2.5 .1zM151.5 124.7l2.3 1.1-2.5-.1zM165.9 124.6l2.4-.5zM165.9 124.6l2.4-.5v1zM195.8 125.1l2.6-.5zM195.8 124.1l2.6 .5-2.6 .5zM198.4 124.6l2.5-.5zM198.4 124.6l2.5-.5v1zM209.4 139.7l2.4 .9zM209.9 138.9l1.9 1.7-2.4-.9z"/>
<path d="M209.6 125.1l2.5-.5zM209.6 124.1l2.5 .5-2.5 .5zM218.4 124.6l2.5-.5zM218.4 124.6l2.5-.5v1zM227.2 139.1l.5 2.5zM227.2 139.1h1l-.5 2.5zM33.1 143.6l2.5 .2zM33.3 142.7l2.3 1.1-2.5-.2zM39.1 155.5l2-1.4zM38.6 154.6l2.5-.5-2 1.4zM43 156.8l-.5 2.6zM43 156.8l.9 .4-1.4 2.2z"/>
<path d="M83.4 155.5l2.5 .6zM83.4 155.5l2.5 .6-.4 .9zM90.6 146.1l.6 2.5zM90.6 146.1h1l-.4 2.5zM124.3 145.3l.5 2.5zM124.3 145.3h1l-.5 2.5zM130.6 145.3l.5 2.5zM130.6 145.3h1l-.5 2.5zM139.6 157.6l2.5-.5zM139.6 157.6l2.5-.5v1.1zM215.8 158.2l2.6-.6zM215.8 157.1l2.6 .5-2.6 .6z"/>
<path d="M22.9 160.9l.5 2.5zM22.9 160.9h1l-.5 2.5zM42 160.9l-.5 2.5zM42 160.9l-.5 2.5-.9-.4zM53.7 173.4l2.6-.5zM53.7 173.4l2.6-.5v1zM103.8 173.9l2.4-.5zM103.8 172.9l2.4 .5-2.4 .5z"/>
</g>
<text font-size="13.8" x="269.6" y="198.5">80</text>
<g font-size="6.9">
<text x="55.8" y="13.5">A-A</text>
<text x="126.9" y="34.7">B</text>
<text x="234.1" y="34.7">B</text>
<text x="164.7" y="90.1">B-B</text>
<text x="10.1" y="162.2">A</text>
<text x="113.5" y="162.2">A</text>
</g>
<g font-size="3.4">
<text x="89.9" y="12.9" transform="rotate(-90 89.9 12.9)">6</text>
<text x="29.5" y="24.8" transform="rotate(-90 29.5 24.8)">22</text>
<text x="73.2" y="26.6" transform="rotate(-90 73.2 26.6)">48</text>
<text x="100.2" y="24.1" transform="rotate(-90 100.2 24.1)">28</text>
<text x="222.1" y="27.7" transform="rotate(-30 222.1 27.7)">8 holes M10</text>
<text x="178.7" y="31.8" transform="rotate(-30 178.7 31.8)">60°</text>
<text x="205.9" y="33.1" transform="rotate(-46 205.9 33.1)">R40</text>
<text x="21" y="39.9" transform="rotate(-90 21 39.9)">18</text>
<text x="73.2" y="46" transform="rotate(-90 73.2 46)">100</text>
<text x="110.6" y="46" transform="rotate(-90 110.6 46)">140</text>
<text x="173.7" y="45.9" transform="rotate(-90 173.7 45.9)">60°</text>
<text x="14.6" y="48.2" transform="rotate(-90 14.6 48.2)">213</text>
<text x="205.7" y="52.7" transform="rotate(60 205.7 52.7)">R30</text>
<text x="224" y="53.8" transform="rotate(-90 224 53.8)">70</text>
<text x="21" y="57.3" transform="rotate(-90 21 57.3)">42</text>
<text x="178.6" y="57.1" transform="rotate(-60 178.6 57.1)">R30</text>
<text x="191.5" y="65.4">40</text>
<text x="21" y="68.2" transform="rotate(-90 21 68.2)">45</text>
<text x="27.4" y="70.7" transform="rotate(-90 27.4 70.7)">25</text>
<text x="195.6" y="77.3">100</text>
<text x="31.9" y="83.8" transform="rotate(-90 31.9 83.8)">15</text>
<text x="49.6" y="81.4" transform="rotate(-90 49.6 81.4)">15</text>
<text x="215.5" y="89.6" transform="rotate(-90 215.5 89.6)">15</text>
<text x="149.3" y="104.6" transform="rotate(53 149.3 104.6)">R75</text>
<text x="226.1" y="107.2" transform="rotate(-90 226.1 107.2)">80</text>
<text x="218.2" y="111.7" transform="rotate(-15 218.2 111.7)">R16</text>
<text x="45.3" y="122.2" transform="rotate(69 45.3 122.2)">R50</text>
<text x="59.4" y="121.4">60</text>
<text x="123.2" y="124.4" transform="rotate(-90 123.2 124.4)">210</text>
<text x="141.5" y="120.9" transform="rotate(15 141.5 120.9)">R50</text>
<text x="179.3" y="123">130</text>
<text x="203.4" y="123">55</text>
<text x="213.4" y="123">25</text>
<text x="24.4" y="126.3" transform="rotate(38 24.4 126.3)">R16</text>
<text x="33.5" y="127.4" transform="rotate(-54 33.5 127.4)">2 holes ⌀16</text>
<text x="129.5" y="131.9" transform="rotate(-90 129.5 131.9)">150</text>
<text x="226.1" y="131.9" transform="rotate(-90 226.1 131.9)">100</text>
<text x="90" y="136.9" transform="rotate(68 90 136.9)">45°</text>
<text x="206" y="135.4" transform="rotate(30 206 135.4)">R8</text>
<text x="29.5" y="140.5" transform="rotate(15 29.5 140.5)">R75</text>
<text x="21.8" y="151.4" transform="rotate(-90 21.8 151.4)">118</text>
<text x="87.9" y="155.9" transform="rotate(25 87.9 155.9)">R65</text>
<text x="29.3" y="157.5" transform="rotate(-23 29.3 157.5)">R55</text>
<text x="176.1" y="156.1">315</text>
<text x="77.2" y="171.8">210</text>
<text x="29.9" y="187.6" transform="rotate(-69 29.9 187.6)">10 holes M8</text>
<text x="28.6" y="197.8">3758030.252 mm^3</text>
<text x="253.4" y="198.5">Inventor</text>
</g>
<g font-size="3.2">
<text x="50.5" y="49.4">⌀80</text>
<text x="50.5" y="60.2">⌀70</text>
<text x="195.1" y="83.2">⌀90</text>
<text x="50.5" y="86.1">⌀60</text>
<text x="195.1" y="89.2">⌀65</text>
<text x="49.5" y="92.4">⌀100</text>
<text x="49.5" y="98.5">⌀130</text>
<text x="195.1" y="109.4">⌀55</text>
</g>
</svg>
